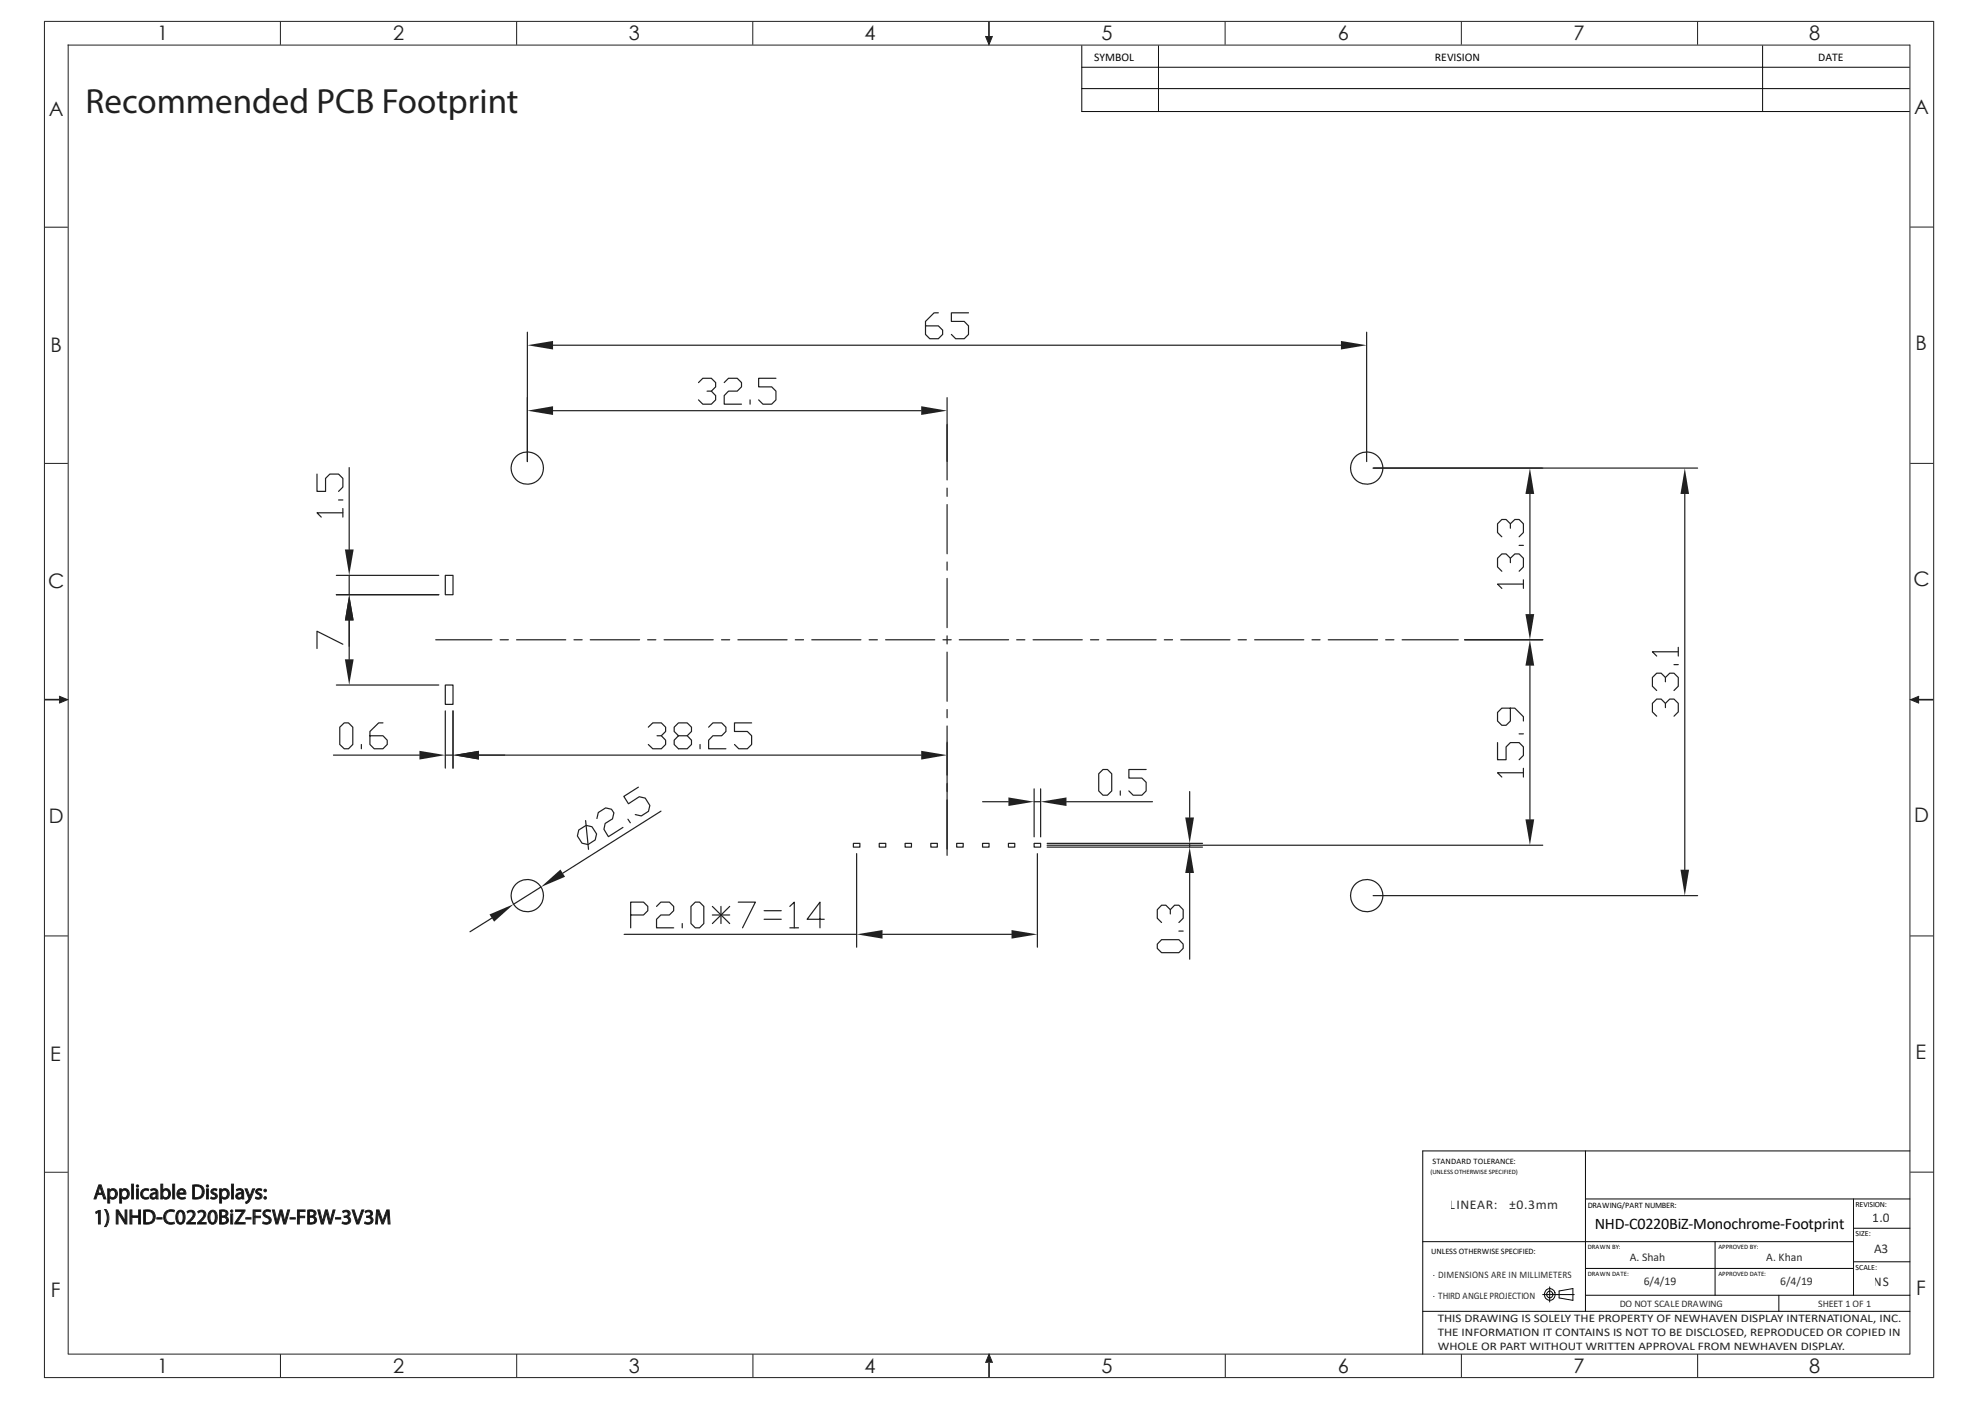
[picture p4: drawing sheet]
<svg xmlns="http://www.w3.org/2000/svg" width="420mm" height="297mm" viewBox="0 0 420 297" stroke-linecap="round" stroke-linejoin="round" font-family="sans-serif">
<!-- layer: Layer 1 -->
<g fill="none" stroke="#231f20" stroke-width=".21">
<path d="M9.3 4.5h399.8M9.4 4.5v287M14.3 9.5h389.8M14.4 9.4v277M59.3 4.6v4.9M109.3 4.6v4.9M159.3 4.6v4.9M259.2 4.6v4.9M309.2 4.6v4.9M359.2 4.6v4.9M404.1 9.5v277M409.1 4.5v287"/>
<path d="M9.5 48.1h4.8M404.2 48h4.9M9.5 98h4.9M404.2 98h4.9M9.5 198h4.8M404.2 198h4.8M9.5 248h4.9M20.3 256.4l.6-.3h.3v2.8h-.4v-2.5l-.5 .3zM20.9 250.6h.5l1 3h-.4l-.3-.9h-1.1l-.3 .9h-.4zM21.1 251l.5 1.4h-.9zM22.2 255.9a.94 .94 0 0 1 .7 .9l.1 .9-.1 .9a.95 .95 0 0 1-.7 .9 3.2 3.2 0 0 0 0-3.6zM22.8 251.5h.4v.4a.98 .98 0 0 1 1.3-.3 .98 .98 0 0 1 .3 1.3 .9 .9 0 0 1-.7 .7 .9 .9 0 0 1-.9-.3v1.2h-.4z"/>
<path d="M23.4 252a.7 .7 0 0 1 .9-.1 .7 .7 0 0 1 .1 1 .66 .66 0 0 1-.9 .4 .66 .66 0 0 1-.3-.9zM24.6 256h.4l1.5 2.4v-2.4h.3v2.9h-.3l-1.6-2.5 .1 2.5h-.4zM25.3 251.5h.4v.4a.98 .98 0 0 1 1.3-.3 .98 .98 0 0 1 .3 1.3 .9 .9 0 0 1-.7 .7 .9 .9 0 0 1-.9-.3v1.2h-.4zM25.9 252a.7 .7 0 0 1 .9-.1 .7 .7 0 0 1 .1 1 .66 .66 0 0 1-.8 .4 .66 .66 0 0 1-.4-.9zM27.5 256h.4v1.2h1.4v-1.2h.4v2.9h-.4v-1.4h-1.4v1.4h-.4zM27.9 250.5h.3v3.1h-.3zM28.9 251.5h.4v2.1h-.4zM28.9 250.7h.4v.4h-.4zM30.2 251.7l.9-.2 .4 .1-.1 .3a.81 .81 0 0 0-1.2 .7 .81 .81 0 0 0 1.2 .7l.1 .2a1.13 1.13 0 0 1-1.6-.3 1.13 1.13 0 0 1 .3-1.5zM30.4 256a1.72 1.72 0 0 1 2.4 1.4 1.67 1.67 0 0 1-2.2 1.5h-.2zM30.8 256.3a1.26 1.26 0 0 1 1.7 1.2 1.26 1.26 0 0 1-1.7 1.1zM31.9 251.6l.2-.1a.86 .86 0 0 1 .9 0 .86 .86 0 0 1 .4 .8l.1 1.3h-.4v-.2a.72 .72 0 0 1-1.3-.1 .72 .72 0 0 1 .8-1h.4v-.3a.69 .69 0 0 0-1-.1z"/>
<path d="M32.2 252.8l.8-.3v.4a.43 .43 0 0 1-.5 .4 .43 .43 0 0 1-.3-.5zM33.2 257.6h1.1v.3h-1.1zM34 250.5h.4v1.3a.91 .91 0 0 1 1.1-.3 .91 .91 0 0 1 .6 1 .94 .94 0 0 1-.6 1.1 .94 .94 0 0 1-1.1-.3v.3h-.4zM34.6 252a.7 .7 0 0 1 .9-.1 .7 .7 0 0 1 .1 1 .61 .61 0 0 1-.6 .5 .61 .61 0 0 1-.6-.6zM35.3 256.2a1.82 1.82 0 0 1 1.6-.2l-.1 .3a1.22 1.22 0 0 0-1.7 1.1 1.22 1.22 0 0 0 1.7 1.1l.1 .3a1.56 1.56 0 0 1-2.1-.5 1.56 1.56 0 0 1 .5-2.1zM36.6 250.5h.3v3.1h-.3zM37.6 256.3a.9 .9 0 0 1 1-.2 .9 .9 0 0 1 .5 .9 1.44 1.44 0 0 1-.9 2 1.44 1.44 0 0 1-.9-2zM37.8 251.7a.93 .93 0 0 1 1.1-.1 .93 .93 0 0 1 .4 1h-1.5a.84 .84 0 0 0 1.3 .7l.1 .2a1.17 1.17 0 0 1-1.6-.2 1.17 1.17 0 0 1 .2-1.6zM38 256.4l.2-.1a1.53 1.53 0 0 1 .2 2.3l-.2 .1a1.51 1.51 0 0 1-.2-2.3zM38 251.9a.54 .54 0 0 1 .6-.1 .54 .54 0 0 1 .4 .5h-1.2zM39.6 256.3a.99 .99 0 0 1 1.5 0 .99 .99 0 0 1-.2 1.4l-.8 .9h1.3v.3h-1.9v-.2l1.2-1.3a.66 .66 0 0 0 0-1 .66 .66 0 0 0-1 .2zM40.8 250.7a1.72 1.72 0 0 1 2.4 1.4 1.67 1.67 0 0 1-2.2 1.5h-.2z"/>
<path d="M41.2 251a1.26 1.26 0 0 1 1.7 1.1 1.26 1.26 0 0 1-1.7 1.2zM41.9 256.3a.99 .99 0 0 1 1.4 0 .99 .99 0 0 1-.1 1.4l-.9 .9h1.3v.3h-1.8v-.2l1.2-1.3a.66 .66 0 0 0 0-1 .66 .66 0 0 0-1 .2zM43.7 251.5h.4v2.1h-.4zM43.7 250.7h.4v.4h-.4zM44.4 256.3a.9 .9 0 0 1 1-.2 .9 .9 0 0 1 .5 .9 1.44 1.44 0 0 1-.9 2 1.44 1.44 0 0 1-.9-2zM44.8 256.4l.2-.1a1.53 1.53 0 0 1 .2 2.3l-.2 .1a1.51 1.51 0 0 1-.2-2.3zM44.8 251.6l.6-.2 .5 .2-.1 .3-.4-.2-.3 .2 .1 .4a.75 .75 0 0 1 .7 1 .75 .75 0 0 1-1.1 .3l-.2-.1 .1-.3 .3 .2a.42 .42 0 0 0 .6-.3l-.2-.3a.7 .7 0 0 1-.6-.4 .7 .7 0 0 1 0-.8zM46.5 256a1.3 1.3 0 0 1 1.7 .7l-.2 .5-.3 .1a.83 .83 0 0 1 .6 1 .83 .83 0 0 1-.9 .6h-.9zM46.5 251.5h.3v.4a.98 .98 0 0 1 1.4-.3 .98 .98 0 0 1 .3 1.3 .9 .9 0 0 1-.7 .7 .9 .9 0 0 1-.9-.3v1.2h-.4zM46.8 256.3a.58 .58 0 0 1 .8 0 .58 .58 0 0 1 .1 .8l-.9 .1zM46.8 257.5h.4a.63 .63 0 0 1 .7 .7 .63 .63 0 0 1-.9 .5l-.2-.1zM47 252a.7 .7 0 0 1 1-.1 .7 .7 0 0 1 .1 1 .66 .66 0 0 1-.9 .4 .66 .66 0 0 1-.3-.9z"/>
<path d="M48.8 256.8h.4v2.1h-.4zM48.9 256h.3v.4h-.3zM49 250.5h.4v3.1h-.4zM49.8 256h2v.2l-1.6 2.4h1.7v.3h-2.2v-.2l1.6-2.4h-1.5zM50 251.6l.2-.1a.86 .86 0 0 1 .9 0 .86 .86 0 0 1 .5 .8v1.3h-.4v-.2a.72 .72 0 0 1-1.3-.1 .72 .72 0 0 1 .8-1h.5l-.1-.3a.69 .69 0 0 0-1-.1zM50.4 252.8l.8-.3v.4a.43 .43 0 0 1-.5 .4 .43 .43 0 0 1-.3-.5zM51.9 251.5h.4l.6 1.7 .6-1.7h.4l-1.2 2.6-.6 .5-.1-.3 .1-.1a.69 .69 0 0 0 .6-.7zM52 257.6h1.1v.3h-1.1zM53.6 256h1.6v.3h-1.2v1h1.1v.3h-1.1v1.3h-.4zM54.3 251.6l.6-.2 .5 .2-.1 .3-.5-.2-.3 .2 .2 .4a.75 .75 0 0 1 .7 1 .75 .75 0 0 1-1.2 .3l-.2-.1 .1-.3 .4 .2a.42 .42 0 0 0 .6-.3l-.2-.3a.7 .7 0 0 1-.7-.4 .7 .7 0 0 1 .1-.8zM55.9 256.1l.7-.2 .7 .1-.1 .4-.9-.1-.3 .4a1.08 1.08 0 0 0 1 .7 .9 .9 0 0 1 .2 1.2 .9 .9 0 0 1-1.1 .4l-.5-.2 .1-.3a.71 .71 0 0 0 .8 .2 .71 .71 0 0 0 .4-.8l-.5-.3a.83 .83 0 0 1-.7-.6 .83 .83 0 0 1 .2-.9zM57.6 256h.4l.6 2.5 .7-2.5h.4l.5 2.5 .7-2.5h.4l-.9 2.9h-.4l-.5-2.5-.7 2.5h-.4z"/>
<path d="M61.4 257.6h1.1v.3h-1.1zM62.9 256h1.7v.3h-1.3v1h1.2v.3h-1.2v1.3h-.4zM65.1 256a1.3 1.3 0 0 1 1.8 .7l-.3 .5-.2 .1a.83 .83 0 0 1 .6 1 .83 .83 0 0 1-1 .6h-.9zM65.5 256.3a.58 .58 0 0 1 .8 0 .58 .58 0 0 1 0 .8l-.8 .1zM65.5 257.5h.3a.63 .63 0 0 1 .8 .7 .63 .63 0 0 1-1 .5l-.1-.1zM67.2 256h.5l.5 2.5 .7-2.5h.4l.6 2.5 .6-2.5h.4l-.9 2.9h-.4l-.5-2.5-.7 2.5h-.4zM71 257.6h1.1v.3h-1.1zM72.5 256.2a.83 .83 0 0 1 1.1-.1 .83 .83 0 0 1 .3 1.1l-.3 .2a.83 .83 0 0 1 .6 1 .83 .83 0 0 1-1.1 .6l-.7-.2 .1-.3a.67 .67 0 0 0 1 .1 .67 .67 0 0 0 .1-.9l-.8-.2v-.3h.3a.49 .49 0 0 0 .5-.2 .49 .49 0 0 0-.1-.6h-.5l-.4 .1zM74.5 256h.4l.8 2.5 .9-2.5h.4l-1.1 2.9h-.4zM77.2 256.2a.83 .83 0 0 1 1.2-.1 .83 .83 0 0 1 .2 1.1l-.3 .2a.83 .83 0 0 1 .6 1 .83 .83 0 0 1-1 .6l-.8-.2 .1-.3a.67 .67 0 0 0 1 .1 .67 .67 0 0 0 .1-.9l-.7-.2v-.3h.2a.49 .49 0 0 0 .6-.2 .49 .49 0 0 0-.2-.6h-.5l-.3 .1zM79.7 256h.5l.8 2.4 .8-2.4h.5l.2 2.9h-.4l-.1-2.6-.9 2.6h-.3l-.8-2.6-.2 2.6h-.3zM404.2 247.9h4.9"/>
<path d="M9.3 291.4h399.9M14.4 286.4h389.8M59.3 286.5v4.8M109.3 286.5v4.8M159.3 286.5v4.8M259.2 286.5v4.8M309.2 286.4v4.9M359.2 286.4v4.9"/>
<circle cx="56.1" cy="253.4" r=".27"/>
<circle cx="56.1" cy="251.8" r=".27"/>
</g>
<g fill="#231f20" stroke="#231f20" stroke-width=".21">
<path d="M208.5 7.6h1.5l-.7 1.8z"/>
<path d="M209.3 286.5l.7 1.8h-1.5z"/>
<path d="M12.5 147.3l1.8 .7-1.8 .8z"/>
<path d="M404.2 148l1.9-.7v1.5z"/>
</g>
<path d="M209.3 4.6v3M9.5 148h3M406 148h3.1M209.3 288.3v3" fill="none" stroke="#231f20" stroke-width=".35"/>
<g fill="none" stroke="#050504" stroke-width=".21">
<path d="M228.9 18.7h175.1M228.9 9.7v13.9h175.1M228.9 14.2h175.1M245.1 9.7v13.9M372.9 9.7v13.9M335.5 253.6h68.6M335.5 243.5v33.9M392.2 253.6v20.4M392.2 259.8h11.9M404.1 243.5h-103.1v42.9M301 262.7h34.3M301 277.4h103.1"/>
<path d="M326.4 273.9h6.7M327.9 272.2v3.2M329.9 273.1l2.9-.5v2.5l-2.9-.5zM335.5 268.3h56.7M335.5 262.7h56.7M335.5 274h68.6M362.9 262.7v11.3M376.4 274v3.4M392.2 266.9h11.9"/>
<circle cx="327.9" cy="273.8" r="1.2"/>
<circle cx="327.9" cy="273.9" r=".68"/>
</g>
<g fill="none" stroke="#231f20" stroke-width=".25">
<path d="M73.9 98.9v17.3M71.2 125.8h21.6M71.2 121.7h21.6M73.9 121.7v4.1M73.9 131.2v5.5M94.2 121.7h1.7v4.1h-1.7zM94.2 144.9h1.7v4.1h-1.7zM180.6 178.4h1.3v.8h-1.3zM186 178.4h1.4v.8h-1.4zM191.5 178.4h1.4v.8h-1.4zM196.9 178.4h1.4v.8h-1.4zM202.4 178.4h1.4v.8h-1.4z"/>
<path d="M207.9 178.4h1.4v.8h-1.4zM213.4 178.4h1.3v.8h-1.3zM218.8 178.4h1.4v.8h-1.4z"/>
<circle cx="111.6" cy="99" r="3.4"/>
<circle cx="289.2" cy="99" r="3.4"/>
<circle cx="111.6" cy="189.5" r="3.4"/>
<circle cx="289.2" cy="189.5" r="3.4"/>
</g>
<g fill="#231f20">
<path d="M73.9 125.8l.9 5.4h-1.8z"/>
<path d="M73 116.2h1.8l-.9 5.5z"/>
</g>
<g fill="none" stroke="#231f20" stroke-width=".25">
<path d="M111.6 70.3v27.3M117 73h166.7M289.2 70.3v27.3M200.4 89.8v11.7M67.1 100.3v3.6h1.8v-2.7l.9-.9h1.8l.9 .9v1.8l-.9 .9M71.6 105.8h.9M72.5 107.6v1.8M72.5 108.5h-5.4l.9 .9M200.4 103.3v1.7M200.4 106.7v10.4M200.4 118.9v1.7M92.2 135.3h11.9"/>
<path d="M105.8 135.3h1.8M109.3 135.3h10.4M121.4 135.3h1.8M124.9 135.3h10.4M137 135.3h1.8M140.5 135.3h10.4M152.7 135.3h1.7M156.1 135.3h10.4M168.3 135.3h1.7M171.8 135.3h10.4M183.9 135.3h1.7M187.4 135.3h10.4"/>
<path d="M199.5 135.3h1.8M200.4 122.4v10.4M200.4 134.5v1.7M200.4 137.9v10.5M203 135.3h10.4M215.1 135.3h1.7M218.6 135.3h10.4M230.7 135.3h1.8M234.2 135.3h10.4M246.4 135.3h1.7M249.8 135.3h10.4M262 135.3h1.7"/>
<path d="M265.5 135.3h10.4M277.6 135.3h1.7M281 135.3h10.5M293.2 135.3h1.7M296.7 135.3h11.9M200.4 150.1v1.7M200.4 153.6v10.4M200.4 165.7v1.8M200.4 169.2v11.7"/>
</g>
<g fill="#231f20">
<path d="M111.6 73l5.4-.9v1.8z"/>
<path d="M283.7 72.1l5.5 .9-5.5 .9z"/>
</g>
<path d="M198.5 66.2h-.9l-1.8 1.8v2.7l.9 1h1.8l.9-1v-.9l-.9-.9h-2.7M204.9 66.2h-3.6v1.8h2.7l.9 .9v1.8l-.9 1h-1.8l-.9-1M290.5 99h68.7M356.5 104.5v79.5M290.5 189.5h68.7" fill="none" stroke="#231f20" stroke-width=".25"/>
<g fill="#231f20">
<path d="M355.6 184h1.8l-.9 5.5z"/>
<path d="M356.5 99l.9 5.5h-1.8z"/>
</g>
<path d="M290.5 99h35.9M323.7 104.5v25.4M309.9 135.3h16.5M355.1 137.9h-5.5l.9 .9M355.1 136.9v1.9M352.4 149.7v-.9l-.9-.9h-1l-.9 .9v1.8l.9 .9M352.4 144.2v-.9l-.9-.9h-1l-.9 .9v1.9l.9 .9M352.4 148.8l.9-.9h.9l.9 .9v1.8l-.9 .9M352.4 143.3l.9-.9h.9l.9 .9v1.9l-.9 .9M354.2 140.6h.9" fill="none" stroke="#231f20" stroke-width=".25"/>
<g fill="#231f20">
<path d="M323.7 99l.9 5.5h-1.8z"/>
<path d="M322.8 129.9h1.8l-.9 5.4z"/>
</g>
<path d="M319.6 118.1l.9-.9h.9l.9 .9v1.8l-.9 .9M319.6 110.8l.9-.9h.9l.9 .9v1.8l-.9 1M319.6 119v-.9l-.9-.9h-.9l-.9 .9v1.8l.9 .9M319.6 111.7v-.9l-.9-.9h-.9l-.9 .9v1.8l.9 1M321.4 115.4h.9M322.3 123.6h-5.4l.9 .9M322.3 122.7v1.8M132.1 197.7h49.2M181.3 180.6v19.8M186.7 197.7h27.3M219.5 180.6v19.8" fill="none" stroke="#231f20" stroke-width=".25"/>
<g fill="#231f20">
<path d="M214 196.7l5.5 1-5.5 .9z"/>
<path d="M181.3 197.7l5.4-1v1.9z"/>
</g>
<g fill="none" stroke="#231f20" stroke-width=".25">
<path d="M207.9 169.6h5.5M218.8 166.9v10.1M218.8 169.6h1.4M220.2 166.9v10.1M225.7 169.6h18.2M133.4 193.6h2.8l.9-1v-.9l-.9-.9h-2.8v5.5M138.9 191.7l.9-.9h1.8l.9 .9v.9l-.9 1h-1.8l-.9 .9v1.8h3.6M144.4 195.4v.9M147.1 190.8h.9l.9 .9v3.7l-.9 .9h-.9l-.9-.9v-3.7zM150.7 193.6h3.7M150.7 191.7l3.7 3.7M152.5 191.7v3.7"/>
<path d="M154.4 191.7l-3.7 3.7M156.2 190.8h3.6l-2.7 5.5M161.7 194.5h3.6M161.7 192.6h3.6M167.1 191.7l1-.9v5.5M167.1 196.3h1.9M174.4 194.5h-3.6l2.7-3.7v5.5"/>
</g>
<g fill="#231f20">
<path d="M213.4 168.7l5.4 .9-5.4 .9z"/>
<path d="M220.2 169.6l5.5-.9v1.8z"/>
</g>
<path d="M122.5 175.6l1.5-1 1.2 .3 1 1.5-.3 1.3-1.5 1-1.3-.3-.9-1.6zM123.9 173.6l.6 6.1M126.3 173.1l.3-1.2 1.5-1 1.3 .3 .5 .8-.3 1.2-1.6 1-.2 1.2 .9 1.6 3.1-2M132.9 173.3l.5 .8M135.1 166.5l-3.1 2 1 1.5 2.3-1.5 1.2 .3 1 1.6-.3 1.2-1.5 1-1.3-.3M139.9 171.6l-20.8 13.1M233.4 162.8h.9l.9 .9v3.6l-.9 .9h-.9l-.9-.9v-3.6zM237 167.3v.9M242.5 162.8h-3.6v1.8h2.7l.9 .9v1.8l-.9 .9h-1.8l-.9-.9M104.1 194.2l-4.7 2.9M114.4 187.6l-5.7 3.7" fill="none" stroke="#231f20" stroke-width=".25"/>
<g fill="#231f20">
<path d="M103.6 193.4l5.1-2.1-4.1 3.7z"/>
<path d="M114.4 187.6l4.2-3.7 1 1.6z"/>
</g>
<path d="M111.6 84.1v13.5M117 86.9h77.9M200.4 84.1v13.5" fill="none" stroke="#231f20" stroke-width=".25"/>
<g fill="#231f20">
<path d="M111.6 86.9l5.4-1v1.9z"/>
<path d="M194.9 85.9l5.5 1-5.5 .9z"/>
</g>
<path d="M147.8 80.9l.9-.9h1.8l.9 .9v.9l-.9 .9h-.9M150.5 82.7l.9 1v.9l-.9 .9h-1.8l-.9-.9M153.2 80.9l.9-.9h1.9l.9 .9v.9l-.9 .9h-1.9l-.9 1v1.8h3.7M158.7 84.6v.9M164.2 80h-3.7v1.8h2.8l.9 .9v1.9l-.9 .9h-1.9l-.9-.9M71.2 125.8h21.6M73.9 131.2v8.3M71.2 144.9h21.6" fill="none" stroke="#231f20" stroke-width=".25"/>
<g fill="#231f20">
<path d="M73.9 125.8l.9 5.4h-1.8z"/>
<path d="M73 139.5h1.8l-.9 5.4z"/>
</g>
<path d="M72.5 136.3l-5.4-2.8v3.7M95.9 150.4v12.1M101.3 159.7h93.6M200.4 157v22.6" fill="none" stroke="#231f20" stroke-width=".25"/>
<g fill="#231f20">
<path d="M95.9 159.7l5.4-.9v1.9z"/>
<path d="M194.9 158.8l5.5 .9-5.5 1z"/>
</g>
<path d="M70.5 159.7h18.2M94.2 159.7h1.7M94.2 150.4v12.1M95.9 150.4v12.1M101.3 159.7h5.5M137.2 153.8l.9-.9h1.8l.9 .9v.9l-.9 .9h-.9M139.9 155.6l.9 1v.9l-.9 .9h-1.8l-.9-.9M145.4 155.6l.9 1v.9l-.9 .9h-1.8l-1-.9v-.9l1-1h1.8l.9-.9v-.9l-.9-.9h-1.8l-1 .9v.9l1 .9M148.1 157.5v.9M149.9 153.8l.9-.9h1.9l.9 .9v.9l-.9 .9h-1.9l-.9 1v1.8h3.7M159 152.9h-3.6v1.8h2.7l.9 .9v1.9l-.9 .9h-1.8l-.9-.9" fill="none" stroke="#231f20" stroke-width=".25"/>
<g fill="#231f20">
<path d="M95.9 159.7l5.4-.9v1.9z"/>
<path d="M88.7 158.8l5.5 .9-5.5 1z"/>
</g>
<path d="M309.9 135.3h16.5M71.9 153.8l.9-.9h.9l.9 .9v3.7l-.9 .9h-.9l-.9-.9zM76.5 157.5v.9M81 152.9h-.9l-1.8 1.8v2.8l.9 .9h1.8l.9-.9v-.9l-.9-1h-2.7M323.7 140.8v32.5M221.6 178.8h104.8" fill="none" stroke="#231f20" stroke-width=".25"/>
<g fill="#231f20">
<path d="M323.7 135.3l.9 5.5h-1.8z"/>
<path d="M322.8 173.3h1.8l-.9 5.5z"/>
</g>
<path d="M316.9 157.1v3.6h1.8v-2.7l.9-.9h1.8l.9 .9v1.8l-.9 .9M319.6 149.8v2.7l-.9 .9h-.9l-.9-.9v-1.8l.9-.9h2.7l1.8 1.8v.9M321.4 155.2h.9M221.6 179.2h32.8M221.6 178.4h32.8M251.7 167.5v5.4M251.7 178.4v.8M322.3 163.5h-5.4l.9 .9M322.3 162.5v1.9M251.7 184.7v18.2" fill="none" stroke="#231f20" stroke-width=".25"/>
<g fill="#231f20">
<path d="M250.8 172.9h1.8l-.9 5.5z"/>
<path d="M251.7 179.2l.9 5.5h-1.8z"/>
</g>
<path d="M245.8 198.8h3.6l.9 .9v.9l-.9 .9h-3.6l-.9-.9v-.9zM247.6 192.4l.9-.9h.9l.9 .9v1.8l-.9 .9M247.6 193.3v-.9l-.9-.9h-.9l-.9 .9v1.8l.9 .9M249.4 197h.9" fill="none" stroke="#231f20" stroke-width=".25"/>
<text font-size="7.4" fill="#231f20" x="18.1" y="23.9">Recommended PCB Footprint</text>
<g font-size="4.4" fill="#050504">
<text x="19.8" y="253.6">Applicable Displays:</text>
<text x="19.8" y="258.9">1) NHD-C0220BiZ-FSW-FBW-3V3M</text>
</g>
<g font-size="4.2" fill="#231f20">
<text x="33.2" y="8.5">1</text>
<text x="83.2" y="8.5">2</text>
<text x="133.1" y="8.5">3</text>
<text x="182.9" y="8.5">4</text>
<text x="233.1" y="8.5">5</text>
<text x="283.1" y="8.5">6</text>
<text x="332.9" y="8.5">7</text>
<text x="382.8" y="8.5">8</text>
<text x="10.4" y="24.5">A</text>
<text x="405" y="24.1">A</text>
<text x="10.7" y="74.5">B</text>
<text x="405.3" y="74.1">B</text>
<text x="10.2" y="124.4">C</text>
<text x="404.9" y="124">C</text>
<text x="405" y="173.8">D</text>
<text x="10.3" y="174.2">D</text>
<text x="10.6" y="224.4">E</text>
<text x="405.3" y="224.1">E</text>
<text x="10.8" y="274.4">F</text>
<text x="405.4" y="274">F</text>
<text x="33.2" y="290.4">1</text>
<text x="83.2" y="290.4">2</text>
<text x="133.1" y="290.4">3</text>
<text x="182.9" y="290.4">4</text>
<text x="233.1" y="290.4">5</text>
<text x="283" y="290.4">6</text>
<text x="332.9" y="290.4">7</text>
<text x="382.8" y="290.4">8</text>
</g>
<text font-size="3.4" fill="#050504" x="337.4" y="260">NHD-C0220BiZ-Monochrome-Footprint</text>
<g font-size="2.8" fill="#050504">
<text x="306.8" y="255.7">LINEAR:</text>
<text x="319.3" y="255.7">±0.3mm</text>
<text x="396.3" y="258.5">1.0</text>
<text x="396.6" y="265.1">A3</text>
<text x="396.5" y="272.1">NS</text>
</g>
<g font-size="2.5" fill="#050504">
<text x="231.5" y="12.8">SYMBOL</text>
<text x="303.6" y="12.8">REVISION</text>
<text x="384.7" y="12.8">DATE</text>
<text x="344.8" y="266.7">A. Shah</text>
<text x="373.7" y="266.7">A. Khan</text>
<text x="347.8" y="271.9">6/4/19</text>
<text x="376.7" y="271.9">6/4/19</text>
</g>
<g font-size="2.5" fill="#231f20">
<text x="304.2" y="279.7">THIS DRAWING IS SOLELY THE PROPERTY OF NEWHAVEN DISPLAY INTERNATIONAL, INC.</text>
<text x="304.2" y="282.7">THE INFORMATION IT CONTAINS IS NOT TO BE DISCLOSED, REPRODUCED OR COPIED IN</text>
<text x="304.2" y="285.6">WHOLE OR PART WITHOUT WRITTEN APPROVAL FROM NEWHAVEN DISPLAY.</text>
</g>
<g font-size="2.1" fill="#050504">
<text x="303.2" y="274.7">- THIRD ANGLE PROJECTION</text>
<text x="303.2" y="270.3">- DIMENSIONS ARE IN MILLIMETERS</text>
<text x="342.7" y="276.4">DO NOT SCALE DRAWING</text>
<text x="384.7" y="276.4">SHEET 1 OF 1</text>
</g>
<g font-size="1.8" fill="#050504">
<text x="303.1" y="246.2">STANDARD TOLERANCE:</text>
<text x="335.9" y="255.4">DRAWING/PART NUMBER:</text>
<text x="302.8" y="265.3">UNLESS OTHERWISE SPECIFIED:</text>
</g>
<g font-size="1.7" fill="#050504">
<text x="392.6" y="255.3">REVISION:</text>
<text x="392.6" y="261.5">SIZE:</text>
<text x="392.6" y="268.7">SCALE:</text>
</g>
<g font-size="1.4" fill="#050504">
<text x="302.6" y="248.3">(UNLESS OTHERWISE SPECIFIED)</text>
<text x="335.9" y="269.9">DRAWN DATE:</text>
<text x="335.9" y="264.3">DRAWN BY:</text>
<text x="363.6" y="264.3">APPROVED BY:</text>
<text x="363.6" y="269.9">APPROVED DATE:</text>
</g>
</svg>
